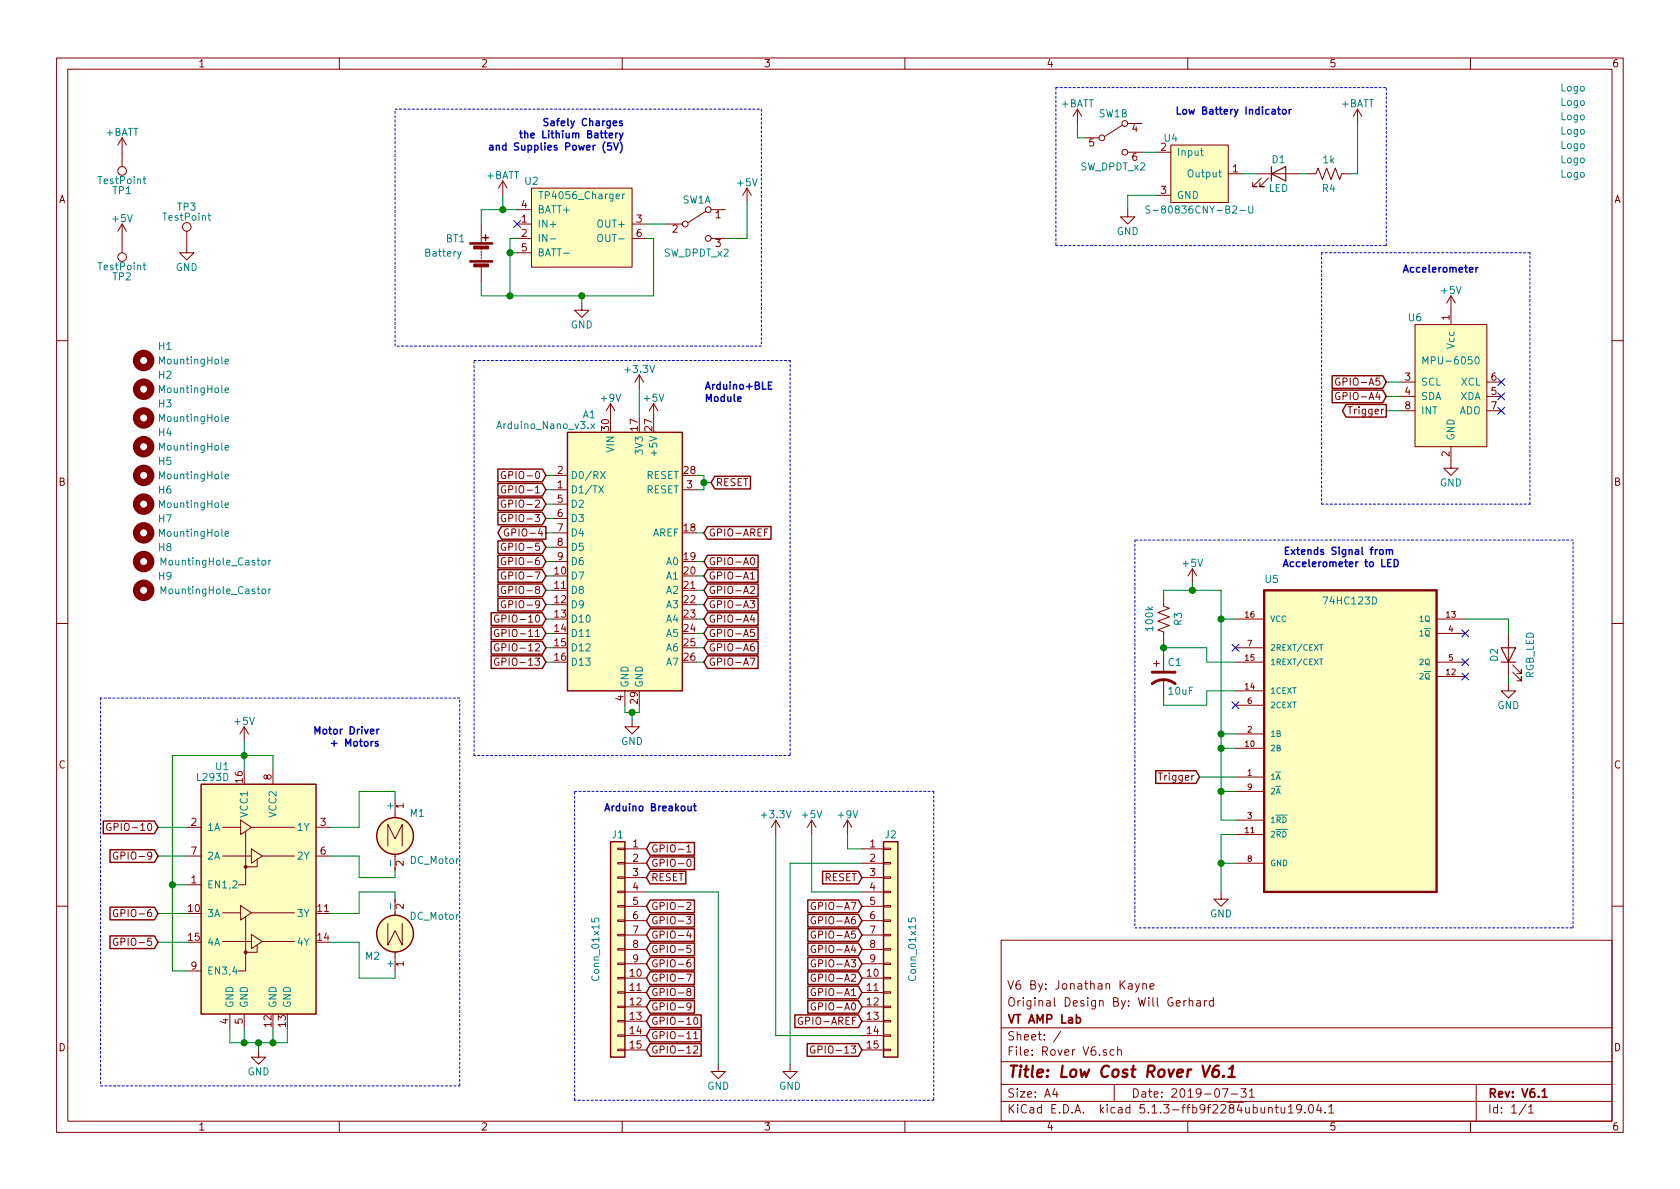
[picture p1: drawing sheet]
<svg xmlns="http://www.w3.org/2000/svg" width="297mm" height="210mm" viewBox="0 0 297 210" stroke-linecap="round" stroke-linejoin="round" font-family="sans-serif">
<g fill="none" stroke="#840000" stroke-width=".18">
<path d="M10 10.3h277v189.9h-277zM12 12.2h273v186.1h-273zM60 10.3v1.9M110 10.3v1.9M160 10.3v1.9M190.5 19.3l-.8 1.3M190.5 19.3v2.5M190.5 19.3l.8 1.3M210 10.3v1.9M240 19.3l-.7 1.3M240 19.3v2.5M240 19.3l.8 1.3"/>
<path d="M260 10.3v1.9M21.6 24.4l-.8 1.2M21.6 24.4v5.1M21.6 39.6v5.1M21.6 24.4l.8 1.2M21.6 39.6l-.8 1.3M21.6 39.6l.8 1.3M85.1 39.6v3.3M88.9 32l-.8 1.3M88.9 32v2.5M88.9 32l.8 1.3M91.4 39.6h2.6"/>
<path d="M91.4 37.1h2.6M94 33.3h17.8v13.9h-17.8zM111.8 39.6h2.5M118.1 39.6h2.5M124.8 37.3l-3.1 2.1M125.7 37.1h2.6M132.1 33.3l-.8 1.2M132.1 33.3v2.5M132.1 33.3l.7 1.2M191.8 24.4h2.5M198.5 22.1l-3.2 2M199.4 37.1v1.2h1.3l-1.3 1.3-1.3-1.3h1.3"/>
<path d="M199.4 21.8h2.5M199.4 26.9h2.5M204.5 26.9h2.5M204.5 34.5h2.5M207 25.6h10.2v10.2h-10.2zM217.2 30.7h2.5M222.2 30.7h7.7M223 31.5l-1.5 1.5h.7h-.7v-.7M224.3 31.5l-1.5 1.5h.7h-.7v-.7M231.1 30.7h1.6l.3-1 .8 2 .8-2 .7 2 .8-2 .8 2 .3-1h1.6M33 40.9v3.8h1.3l-1.3 1.3-1.3-1.3h1.3M85.1 43.9v.3"/>
<path d="M85.1 44.4v.3M85.1 45v.2M85.1 45.5v.2M85.1 46v.2M85.1 47.2v2.6M91.4 42.2h2.6M91.4 44.7h2.6M102.9 53.6v1.3h1.2l-1.2 1.2-1.3-1.2h1.3M111.8 42.2h2.5M125.7 42.2h2.6M250.2 57.4h12.7v21.6h-12.7zM256.5 52.3v5.1"/>
<path d="M256.5 52.3l-.7 1.3M256.5 52.3l.8 1.3M10 60.2h2M107.9 71.4l-.7 1.2M107.9 71.4v2.5M107.9 71.4l.8 1.2M113 66.3l-.7 1.3M113 66.3v2.5M113 66.3l.8 1.3M115.6 71.4l-.8 1.2M115.6 71.4v2.5M115.6 71.4l.7 1.2"/>
<path d="M236.9 66.9a.59 .59 0 0 0-.8 .6 .59 .59 0 0 0 .8 .6v-.5h-.2M236.9 69.5a.59 .59 0 0 0-.8 .5 .59 .59 0 0 0 .8 .6v-.5h-.2M247.6 67.6h2.6M247.6 70.1h2.6M247.6 72.6h2.6M256.5 79v3.8h1.3l-1.3 1.3-1.2-1.3h1.2M262.9 67.6h2.5M262.9 70.1h2.5M262.9 72.6h2.5M285 60.2h2M89.4 96.1a.59 .59 0 0 0-.8 .6 .59 .59 0 0 0 .8 .6v-.5h-.2M89.4 88.5a.59 .59 0 0 0-.8 .6 .59 .59 0 0 0 .8 .6v-.5h-.2"/>
<path d="M89.4 86a.59 .59 0 0 0-.8 .5 .59 .59 0 0 0 .8 .6v-.5h-.2M89.4 83.4a.59 .59 0 0 0-.8 .6 .59 .59 0 0 0 .8 .6v-.5h-.2M89.4 98.7a.59 .59 0 0 0-.8 .5 .59 .59 0 0 0 .8 .6v-.5h-.2M89.4 91.1a.59 .59 0 0 0-.8 .5 .59 .59 0 0 0 .8 .6v-.5h-.2M89.9 93.6a.59 .59 0 0 0-.8 .6 .59 .59 0 0 0 .8 .5v-.4h-.2M97.8 86.6h2.5M97.8 84.1h2.5M97.8 89.1h2.5M97.8 91.7h2.5M97.8 94.2h2.5M97.8 96.8h2.5M97.8 99.3h2.5"/>
<path d="M120.6 86.6h2.6M132.8 98.7l.2-.1a.67 .67 0 0 1 .4 .6 .67 .67 0 0 1-.4 .7l-.3-.3v-.2zM135.2 94.1h.4M135.8 93.5h-.6v1.3M10 110.3h2M88.1 108.8a.59 .59 0 0 0-.7 .6 .59 .59 0 0 0 .7 .6l.1-.5h-.2M88.1 113.9a.59 .59 0 0 0-.7 .6 .59 .59 0 0 0 .7 .6l.1-.5h-.2M88.1 111.4a.59 .59 0 0 0-.7 .5 .59 .59 0 0 0 .7 .6l.1-.5h-.2M88.1 116.5a.59 .59 0 0 0-.7 .5 .59 .59 0 0 0 .7 .6l.1-.5h-.2M89.4 103.8a.59 .59 0 0 0-.8 .5 .59 .59 0 0 0 .8 .6v-.5h-.2M89.4 101.2a.59 .59 0 0 0-.8 .6 .59 .59 0 0 0 .8 .6v-.5h-.2M89.4 106.3a.59 .59 0 0 0-.8 .6 .59 .59 0 0 0 .8 .5v-.4h-.2"/>
<path d="M132.6 116.4h.9l-.6 1.2M132.6 106.2h.8l-.4 .5 .3 .1 .1 .5-.2 .2-.6-.1M132.7 103.8l.5-.1 .2 .3-.8 .9h.8M132.7 101.5l.3-.4v1.3M132.7 102.4h.7M133 108.7l-.3 .9h.8M133.3 113.8l-.4 .2-.2 .4v.6l.2 .1h.4l.1-.2-.1-.5-.4-.1-.2 .3M133.3 109.2v.8M133.3 111.3h-.6v.6l.5-.1 .2 .2v.3l-.2 .3-.5-.2M204 117.3h1M204.5 116.8v1.1M205.7 105.7v1.5l1.1 .4-2.1 .7 2.1 .8-2.1 .7 2.1 .8-2.1 .8 1 .4v1.5"/>
<path d="M205.7 115.8v2.8M210.8 100.6l-.7 1.2M210.8 100.6v2.5M210.8 100.6l.8 1.2M218.4 109.5h5.1M218.4 117.1h5.1M218.4 114.5h5.1M223.5 104.4h30.5v53.3h-30.5zM254 119.6h5.1M254 109.5h5.1M254 117.1h5.1M254 112h5.1"/>
<path d="M266.7 112v7.6M267.5 118.9l1.5 1.5v-.8v.8h-.8M267.5 117.6l1.5 1.5v-.7v.7h-.8M285 110.3h2M43.2 128.5l-.8 1.3M43.2 128.5v2.6M43.2 128.5l.7 1.3M48.3 136.1v2.6M110.5 122.2v2.5M111.8 127.2v1.3h1.2l-1.2 1.3-1.3-1.3h1.3M205.7 120.1v3.3M218.4 137.4h5.1"/>
<path d="M218.4 132.3h5.1M218.4 122.2h5.1M218.4 129.8h5.1M218.4 124.7h5.1M218.4 139.9h5.1M266.7 120.9v1.3h1.3l-1.3 1.2-1.3-1.2h1.3M19.6 145.7a.59 .59 0 0 0-.8 .5 .59 .59 0 0 0 .8 .6v-.5h-.2M20.8 150.7a.59 .59 0 0 0-.8 .6 .59 .59 0 0 0 .8 .6v-.5h-.2M33 151.4h2.6M33 146.3h2.6M33 156.5h2.6M39.4 151.4h5"/>
<path d="M39.4 146.3h3.1M42.5 145l1.9 1.3-1.9 1.3zM43.4 147.1v9.4h-1.2M44.4 150.1l2 1.3-2 1.2zM44.4 146.3h7.7M45.5 152v1.3h-2.1M46.4 151.4h5.7M55.9 151.4h2.5M55.9 146.3h2.5M68.6 149.6v-3.8l1.2 2.5 1.3-2.5v3.8M69.8 141.2v3.4M69.8 151.1v2.8"/>
<path d="M69.8 159v2.8M109.2 157.6h1.3v.3h-1.3zM109.2 155.1h1.3v.2h-1.3zM109.2 152.5h1.3v.3h-1.3zM109.2 150h1.3v.2h-1.3zM110.5 150.1h3.8M110.5 152.6h3.8M110.5 155.2h3.8M110.5 157.7h3.8M121.4 159.7l.5-.1 .3 .3-.8 .9h.8M121.4 149.8l.4-.4v1.3M121.4 150.7h.8"/>
<path d="M121.6 152.1l.1-.2a.67 .67 0 0 1 .5 .7 .67 .67 0 0 1-.5 .6l-.3-.5zM137.2 145l-.8 1.3M137.2 145v2.6M137.2 145l.7 1.3M143.5 145l-.8 1.3M143.5 145v2.6M143.5 145l.8 1.3M144.1 159.6a.59 .59 0 0 0-.7 .6 .59 .59 0 0 0 .7 .6l.1-.5h-.2M149.9 145l-.8 1.3M149.9 145v2.6M149.9 145l.7 1.3M152.4 150.1h3.8"/>
<path d="M152.4 152.6h3.8M152.4 155.2h3.8M152.4 157.7h3.8M156.2 157.6h1.3v.3h-1.3zM156.2 155.1h1.3v.2h-1.3zM156.2 152.5h1.3v.3h-1.3zM156.2 150h1.3v.2h-1.3zM215.9 157.7v1.3h1.3l-1.3 1.3-1.3-1.3h1.3M218.4 152.6h5.1M218.4 147.6h5.1M218.4 145h5.1M10 160.2h2"/>
<path d="M20.8 160.9a.59 .59 0 0 0-.8 .6 .59 .59 0 0 0 .8 .5v-.4h-.2M20.8 166a.59 .59 0 0 0-.8 .6 .59 .59 0 0 0 .8 .5v-.5h-.2M33 171.7h2.6M39.4 166.5h5M39.4 161.4h3.1M40.6 179.3v2.6M42.5 160.1l1.9 1.3-1.9 1.3zM43.2 179.3v2.6M43.4 162.2v9.5h-1.2M44.4 165.2l2 1.3-2 1.3zM44.4 161.4h7.7M45.5 167.1v1.3h-2.1"/>
<path d="M46.4 166.5h5.7M68.6 163.3v3.8l1.2-2.5 1.3 2.5v-3.8M69.8 168.3v3.4M109.2 172.8h1.3v.3h-1.3zM109.2 175.4h1.3v.2h-1.3zM109.2 177.9h1.3v.3h-1.3zM109.2 170.3h1.3v.3h-1.3zM109.2 165.2h1.3v.3h-1.3zM109.2 162.7h1.3v.2h-1.3zM109.2 160.1h1.3v.3h-1.3zM109.2 167.8h1.3v.2h-1.3zM110.5 173h3.8"/>
<path d="M110.5 175.5h3.8M110.5 178h3.8M110.5 160.3h3.8M110.5 162.8h3.8M110.5 165.3h3.8M110.5 167.9h3.8M110.5 170.4h3.8M121.4 172.3h.8l-.5 1.2M121.4 162.1h.8l-.5 .5 .4 .1 .1 .4-.3 .3-.5-.2M121.7 175.4l-.3-.3 .3-.3h.2l.3 .3-.1 .1-.5 .2-.2 .2v.2l.3 .3 .3-.1 .2-.2v-.2l-.3-.2M121.7 164.6l-.3 .9h.8M122 169.7l-.3 .1a.81 .81 0 0 0 0 1.2l.3-.1 .2-.4-.3-.3h-.2l-.3 .3"/>
<path d="M122 165.1v.8M122.1 167.2h-.6l-.1 .6 .5-.1 .3 .2v.3l-.3 .2-.5-.1M122.2 177.9l-.3 .2h-.3l-.2-.2 .2-.5 .3-.1 .2 .2a.84 .84 0 0 1-.3 1.1h-.2M141.9 180a.59 .59 0 0 0-.8 .5 .59 .59 0 0 0 .8 .6v-.5h-.2M144.1 169.8a.59 .59 0 0 0-.7 .6 .59 .59 0 0 0 .7 .5l.1-.4h-.2M144.1 177.4a.59 .59 0 0 0-.7 .6 .59 .59 0 0 0 .7 .6l.1-.5h-.2M144.1 174.9a.59 .59 0 0 0-.7 .5 .59 .59 0 0 0 .7 .6l.1-.5h-.2M144.1 172.3a.59 .59 0 0 0-.7 .6 .59 .59 0 0 0 .7 .6l.1-.5h-.2M144.1 167.3a.59 .59 0 0 0-.7 .5 .59 .59 0 0 0 .7 .6l.1-.5h-.2M144.1 164.7a.59 .59 0 0 0-.7 .6 .59 .59 0 0 0 .7 .6l.1-.5h-.2M144.1 162.2a.59 .59 0 0 0-.7 .5 .59 .59 0 0 0 .7 .6l.1-.5h-.2M152.4 173h3.8"/>
<path d="M152.4 175.5h3.8M152.4 178h3.8M152.4 160.3h3.8M152.4 162.8h3.8M152.4 165.3h3.8M152.4 167.9h3.8M152.4 170.4h3.8M156.2 172.8h1.3v.3h-1.3zM156.2 175.4h1.3v.2h-1.3zM156.2 177.9h1.3v.3h-1.3zM156.2 170.3h1.3v.3h-1.3zM156.2 165.2h1.3v.3h-1.3z"/>
<path d="M156.2 162.7h1.3v.2h-1.3zM156.2 160.1h1.3v.3h-1.3zM156.2 167.8h1.3v.2h-1.3zM177 166.3h108v32h-108zM200.8 173.9l.3 1M201.5 173.9l-.5 1.4-.2 .1M202.1 174.1v-.1a.37 .37 0 0 1 .6 .1v.8M202.1 173.9v1M203.3 174.4l.7-.1v-.3l-.4-.1-.3 .2 .1 .7h.6M208 177.4l.7-.1-.1-.3-.4-.1-.2 .2 .1 .7h.5M209.3 176.9v1M209.8 176.9l-.5 .3"/>
<path d="M210.3 177.1v-.1a.37 .37 0 0 1 .6 .1v.8M210.3 176.4v1.5M211.6 177h.6v.9M212.2 177.3l-.4 .1-.3 .2 .3 .3 .4-.1M213 176.9v1M213.4 176.9l-.4 .3M214.5 177l-.4-.1-.3 .3 .1 .6 .2 .1 .4-.1M214.5 176.4v1.5M285 160.2h2M45.7 185.7v1.2h1.3l-1.3 1.3-1.3-1.3h1.3M60 198.3v1.9M109.2 180.5h1.3v.2h-1.3z"/>
<path d="M109.2 183h1.3v.3h-1.3zM109.2 185.5h1.3v.3h-1.3zM110 198.3v1.9M110.5 180.6h3.8M110.5 183.1h3.8M110.5 185.7h3.8M122.7 182.8l.3-.4v1.3M122.7 185.1l.4-.1 .3 .3-.1 .2-.7 .7h.8M122.7 183.7h.7M122.8 180l.2-.1a.69 .69 0 0 1 .4 .6 .69 .69 0 0 1-.4 .6l-.3-.2v-.2zM127 188.2v1.3h1.3l-1.3 1.2-1.3-1.2h1.3M139.7 188.2v1.3h1.3l-1.3 1.2-1.3-1.2h1.3"/>
<path d="M144 185a.59 .59 0 0 0-.7 .6 .59 .59 0 0 0 .7 .6l.1-.5h-.3M152.4 180.6h3.8M152.4 183.1h3.8M152.4 185.7h3.8M156.2 180.5h1.3v.2h-1.3zM156.2 183h1.3v.3h-1.3zM156.2 185.5h1.3v.3h-1.3zM160 198.3v1.9M177 194.8h108M177 191.8h108M177 187.8h108M177 181.8h108"/>
<path d="M186.5 192.5l-.4 1h1M186.8 193v1M187.6 182.3l-1.3 2M195.6 185.7a.37 .37 0 0 0-.6 .1l.1 .2 .5 .2 .1 .1-.2 .3-.5-.1M197 185.7l-.5-.1-.2 .3v.6l.2 .1 .5-.1M197 191.8v3M197.6 185.7h.1a.37 .37 0 0 1 .6 .1v.8M197.6 185.1v1.5M210 198.3v1.9M216.1 192.5h1l-.6 1.5M217.7 193.5h1.1M219.4 192.5h.9l-.5 .6 .5 .1v.7l-.3 .1-.6-.1"/>
<path d="M220.9 193l.4-.5v1.5M220.9 194h.9M224.3 196l.2-.2 .4 .1v.9M225.5 195.8h.5M225.7 195.3v1.3l.3 .2M226.5 195.8v.8a.37 .37 0 0 0 .7 .1M227.2 195.8v1M227.8 195.8l.4-.5v1.5M227.8 196.8h.9M230.1 196l-.3 .3h-.3l-.3-.3v-.4l.2-.2 .4-.1 .2 .2a1.13 1.13 0 0 1-.2 1.2l-.4 .1M230.7 196.7v.1M231.5 195.5l.2-.2a.81 .81 0 0 1 .6 .6 .81 .81 0 0 1-.3 .8l-.1 .1a.79 .79 0 0 1-.4-1.3z"/>
<path d="M233.1 195.2l-.3 1.1h.9M233.5 195.8v1M234.3 196.7v.1M234.9 195.8l.5-.5v1.5M234.9 196.8h.9M260 198.3v1.9M261 191.8v6.5M269.8 195.2l-1.2 2M270.3 195.8l.4-.5v1.5M270.3 196.8h.8"/>
<circle cx="21.6" cy="30.2" r=".76"/>
<circle cx="121.2" cy="39.6" r=".51"/>
<circle cx="125.2" cy="37.1" r=".51"/>
<circle cx="194.8" cy="24.4" r=".51"/>
<circle cx="198.9" cy="21.8" r=".51"/>
<circle cx="198.9" cy="26.9" r=".51"/>
<circle cx="21.6" cy="45.5" r=".76"/>
<circle cx="33" cy="40.1" r=".76"/>
<circle cx="125.2" cy="42.2" r=".51"/>
</g>
<path d="M190.3 180l.5-.1 .2 .3v.6l-.2 .1-.5-.1M272.7 193l.4-.5v1.5M272.7 194h.8" fill="none" stroke="#840000" stroke-width=".3"/>
<path d="M223.5 104.4h30.5v53.3h-30.5zM215.5 188.4a.93 .93 0 0 0-1.1 .9l-.1 .8 .2 .2a.66 .66 0 0 0 1-.2v-.5l-.3-.4a.69 .69 0 0 0-.8 .4M216.3 190.3v.1l-.1-.1h.1v.1M217.1 190.4h1.2M217.3 189l.7-.6-.3 2" fill="none" stroke="#840000" stroke-width=".41"/>
<g fill="#ffffc2" stroke="#ffffc2" stroke-width=".18">
<path d="M250.2 57.4h12.7v21.6h-12.7z"/>
<path d="M207 25.6h10.2v10.2h-10.2z"/>
<path d="M100.3 76.4h20.3v45.8h-20.3z"/>
<path d="M107.9 148.8h2.6v38.1h-2.6z"/>
<path d="M223.5 104.4h30.5v53.3h-30.5z"/>
<path d="M94 33.3h17.8v13.9h-17.8z"/>
<path d="M156.2 148.8h2.5v38.1h-2.5z"/>
<path d="M35.6 138.7h20.3v40.6h-20.3z"/>
<circle cx="69.8" cy="165.1" r="3.3"/>
<circle cx="69.8" cy="147.8" r="3.3"/>
</g>
<g fill="none" stroke="#008484" stroke-width=".18">
<path d="M25.3 31.6h.5M25.5 31.2v1.1l.3 .2M36.8 38.1h.4M36.9 37.7v1.1l.3 .2M95.3 33.9h.7M110.1 34.3v.8M110.4 34.3l-.3 .2M203.3 36.5l-.5-.1-.2 .1 .1 .5 .5 .2 .1 .3-.2 .2-.5-.1M203.9 37.2h.9M212.3 26.6h.5M212.4 26.2v1.1l.4 .2M219.2 37.2h1"/>
<path d="M220.8 36.4v1.1l.2 .2 .4-.1 .1-.1v-1.1M25.3 46.9h.5M25.5 46.5v1l.3 .2M81.5 44.5l-.4 1.1-.2 .1M97.3 42.2h1M105.8 41.6l.2-.2a.47 .47 0 0 1 .6 .5l-.1 .6-.3 .2h-.3a1 1 0 0 1-.1-1.1zM39.8 74.1l.6-.1v-.3h-.4l-.2 .2 .1 .6h.5M39.8 79.2l.6-.1v-.3h-.4l-.2 .1 .1 .6h.5M39.8 69l.6-.1v-.2l-.4-.1-.2 .2 .1 .6h.5M39.8 63.9l.6-.1v-.2l-.4-.1-.2 .2 .1 .6h.5M104.5 74.9l.6 .9M105.1 74.9l-.6 .9"/>
<path d="M251.6 64.4v-1.3l.4 .9 .5-.9v1.3M260.9 63.2l.2-.1a.67 .67 0 0 1 .4 .6 .67 .67 0 0 1-.4 .7l-.3-.5zM39.8 94.4l.6-.1v-.2l-.4-.1-.2 .2 .1 .6h.5M39.8 89.3l.6-.1v-.2l-.4-.1-.2 .2 .1 .6h.5M39.8 84.2l.6-.1v-.2l-.4-.1-.2 .2 .1 .6h.5M46.4 99.1h.3l.3 .2-.1 .6h-.3l-.3-.2zM47.5 99.1v.8M47.9 99.1l-.4 .2M105.9 85.9l.8 1.3M106.2 83.4l.8 1.2M106.7 85.9l-.8 1.3M107 83.4l-.8 1.2"/>
<path d="M46.4 104.2h.3l.3 .2-.1 .5-.3 .1-.3-.2zM47.5 104.2v.8M47.9 104.2l-.4 .2M233.3 116.5h.6M233.3 114h.6M104.6 162.4v.6h.6l-.1-.1 .1-.5h.6l.1 .2-.1 .4M160.6 162.4v.6h.6l-.1-.1 .1-.5h.6l.1 .2-.1 .4"/>
</g>
<g fill="#840000" stroke="#840000" stroke-width=".18">
<path d="M83.1 46.1h4v.2h-4z"/>
<path d="M83.1 42.9h4v.3h-4z"/>
<path d="M83.8 46.7h2.6v.5h-2.6z"/>
<path d="M83.8 43.5h2.6v.5h-2.6z"/>
<circle cx="43.4" cy="168.4" r=".25"/>
<circle cx="43.4" cy="153.3" r=".25"/>
</g>
<g fill="none" stroke="#840000" stroke-width=".25">
<path d="M85.3 42h1.1M85.9 41.5v1M100.3 76.4h20.3v45.8h-20.3zM235.5 66.4h9l.6 1.2-.6 1.1h-9zM235.5 69h9l.6 1.1-.6 1.1h-9zM238 71.5h7.1v2.3h-7.1l-.6-1.2zM88 95.7h7.9l.6 1.1-.6 1.1h-7.9zM88 88h7.9l.6 1.1-.6 1.2h-7.9zM88 85.5h7.9l.6 1.1-.6 1.1h-7.9zM88 83h7.9l.6 1.1-.6 1.1h-7.9zM88 98.2h7.9l.6 1.1-.6 1.1h-7.9zM88 90.6h7.9l.6 1.1-.6 1.1h-7.9z"/>
<path d="M88.7 93.1h7.8v2.2h-7.8l-.7-1.1zM125.1 93.1h11.2v2.2h-11.2l-.6-1.1zM125.1 98.2h8.9v2.2h-8.9l-.6-1.1zM126.4 84.2h6.3v2.3h-6.3l-.7-1.2zM86.8 108.4h9.1l.6 1.1-.6 1.1h-9.1zM86.8 113.4h9.1l.6 1.1-.6 1.2h-9.1zM86.8 110.9h9.1l.6 1.1-.6 1.1h-9.1zM86.8 116h9.1l.6 1.1-.6 1.1h-9.1zM88 103.3h7.9l.6 1.1-.6 1.1h-7.9zM88 100.7h7.9l.6 1.1-.6 1.2h-7.9zM88 105.8h7.9l.6 1.1-.6 1.1h-7.9zM125.1 108.4h8.9v2.2h-8.9l-.6-1.1z"/>
<path d="M125.1 116h8.9v2.2h-8.9l-.6-1.1zM125.1 113.4h8.9v2.3h-8.9l-.6-1.2zM125.1 110.9h8.9v2.2h-8.9l-.6-1.1zM125.1 105.8h8.9v2.2h-8.9l-.6-1.1zM125.1 103.3h8.9v2.2h-8.9l-.6-1.1zM125.1 100.7h8.9v2.3h-8.9l-.6-1.2zM35.6 138.7h20.3v40.6h-20.3zM204.3 136.3h7.2l.6 1.1-.6 1.1h-7.2zM18.3 145.2h9l.6 1.1-.6 1.1h-9zM19.5 150.3h7.8l.6 1.1-.6 1.1h-7.8zM107.9 148.8h2.6v38.1h-2.6zM114.9 159.2h7.9v2.2h-7.9l-.6-1.1z"/>
<path d="M114.9 151.5h7.9v2.3h-7.9l-.6-1.2zM114.9 154.1h6.4v2.2h-6.4l-.6-1.1zM114.9 149h7.9v2.2h-7.9l-.6-1.1zM142.8 159.2h9l.6 1.1-.6 1.1h-9zM145.4 154.1h6.4l.6 1.1-.6 1.1h-6.4zM156.2 148.8h2.5v38.1h-2.5zM19.5 160.4h7.8l.6 1.1-.6 1.2h-7.8zM19.5 165.5h7.8l.6 1.1-.6 1.1h-7.8zM114.9 171.9h7.9v2.2h-7.9l-.6-1.1zM114.9 174.4h7.9v2.2h-7.9l-.6-1.1zM114.9 176.9h7.9v2.3h-7.9l-.6-1.2zM114.9 169.3h7.9v2.2h-7.9l-.6-1.1z"/>
<path d="M114.9 166.8h7.9v2.2h-7.9l-.6-1.1zM114.9 164.2h7.9v2.3h-7.9l-.6-1.2zM114.9 161.7h7.9v2.2h-7.9l-.6-1.1zM114.9 179.5h9.1v2.2h-9.1l-.6-1.1zM140.5 179.5h11.3l.6 1.1-.6 1.1h-11.3zM142.8 169.3h9l.6 1.1-.6 1.1h-9zM142.8 176.9h9l.6 1.1-.6 1.2h-9zM142.8 174.4h9l.6 1.1-.6 1.1h-9zM142.8 171.9h9l.6 1.1-.6 1.1h-9zM142.8 166.8h9l.6 1.1-.6 1.1h-9zM142.8 164.2h9l.6 1.1-.6 1.2h-9zM142.8 161.7h9l.6 1.1-.6 1.1h-9z"/>
<path d="M114.9 182h9.1v2.2h-9.1l-.6-1.1zM114.9 184.6h9.1v2.2h-9.1l-.6-1.1zM142.7 184.6h9.1l.6 1.1-.6 1.1h-9.1z"/>
<circle cx="69.8" cy="147.8" r="3.3"/>
<circle cx="69.8" cy="165.1" r="3.3"/>
</g>
<path d="M224.8 30.7l2.5-1.2v2.5zM224.8 29.5v2.5M265.4 114.5h2.6l-1.3 2.6zM265.4 117.1h2.6" fill="none" stroke="#840000" stroke-width=".2"/>
<g fill="none" stroke="#840000" stroke-width="1.3">
<circle cx="25.4" cy="63.7" r="1.27"/>
<circle cx="25.4" cy="73.9" r="1.27"/>
<circle cx="25.4" cy="68.8" r="1.27"/>
<circle cx="25.4" cy="79" r="1.27"/>
<circle cx="25.4" cy="89.1" r="1.27"/>
<circle cx="25.4" cy="84.1" r="1.27"/>
<circle cx="25.4" cy="94.2" r="1.27"/>
<circle cx="25.4" cy="99.3" r="1.27"/>
<circle cx="25.4" cy="104.4" r="1.27"/>
</g>
<path d="M203.7 118.9h4.1M203.7 120.9a3.3 3.3 0 0 1 4.1 0" fill="none" stroke="#840000" stroke-width=".51"/>
<g fill="none" stroke="#0000c2" stroke-width=".18" stroke-dasharray=".4 .4">
<path d="M69.8 19.3h64.8M134.6 19.3v41.9M186.7 15.5v27.9M186.7 15.5h58.4M186.7 43.4h58.4M233.7 44.7v44.4M245.1 43.4v-27.9M270.5 44.7h-36.8M69.8 61.2v-41.9M83.8 63.7h55.9M134.6 61.2h-64.8M139.7 63.7v69.9"/>
<path d="M200.7 95.5v68.6M233.7 89.1h36.8M270.5 89.1v-44.4M278.1 95.5h-77.4M17.8 123.4v68.6M81.3 123.4h-63.5M83.8 133.6v-69.9M101.6 139.9h63.5M139.7 133.6h-55.9M165.1 139.9v54.7M200.7 164.1h77.4M278.1 164.1v-68.6"/>
<path d="M17.8 192h63.5M81.3 192v-68.6M101.6 194.6v-54.7M165.1 194.6h-63.5"/>
</g>
<g fill="none" stroke="#008400" stroke-width=".18">
<path d="M88.9 34.5v2.6M91.4 37.1h-6.3v2.5M114.3 39.6h3.8M132.1 35.8v6.4h-3.8M190.5 21.8v2.6h1.3M201.9 26.9h2.6M204.5 34.5h-5.1v2.6M219.7 30.7h2.5M229.9 30.7h1.2M240 21.8v8.9h-1.2M90.2 44.7h1.2M91.4 42.2h-1.2v10.1"/>
<path d="M102.9 52.3v1.3M114.3 42.2h1.3v10.1h-30.5v-2.5M113 68.8v5.1M245.1 67.6h2.5M245.1 70.1h2.5M245.1 72.6h2.5M96.5 84.1h1.3M96.5 86.6h1.3M96.5 89.1h1.3M96.5 91.7h1.3M96.5 94.2h1.3M96.5 99.3h1.3"/>
<path d="M96.5 96.8h1.3M123.2 84.1h1.3v2.5h-1.3M123.2 94.2h1.3M123.2 99.3h1.3M124.5 85.3h1.2M96.5 104.4h1.3M96.5 114.5h1.3M96.5 109.5h1.3M96.5 106.9h1.3M96.5 101.8h1.3M96.5 112h1.3M96.5 117.1h1.3"/>
<path d="M123.2 104.4h1.3M123.2 114.5h1.3M123.2 109.5h1.3M123.2 106.9h1.3M123.2 101.8h1.3M123.2 112h1.3M123.2 117.1h1.3M205.7 105.7v-1.3h10.2v40.6h2.5M205.7 113.3v2.5M205.7 114.5h7.7v2.6h5M210.8 103.1v1.3M215.9 109.5h2.5"/>
<path d="M259.1 109.5h7.6v2.5M266.7 119.6v1.3M43.2 131.1v5M48.3 136.1v-2.5h-17.8v38.1h2.5M110.5 124.7v1.3h2.5v-1.3M111.8 126v1.2M212.1 137.4h6.3M215.9 129.8h2.5M215.9 132.3h2.5M215.9 139.9h2.5M218.4 122.2h-5v2.5h-7.7v-1.3M27.9 151.4h5.1"/>
<path d="M27.9 146.3h5.1M30.5 156.5h2.5M58.4 151.4h5.1v3.8h6.3v-1.3M69.8 159v-1.3h-6.3v3.8h-5.1M69.8 141.2v-1.3h-6.3v6.4h-5.1M114.3 157.7h12.7v30.5M137.2 147.6v35.5h15.2M143.5 147.6v10.1h8.9M149.9 147.6v2.5h2.5M152.4 152.6h-12.7v35.6M215.9 152.6h2.5M218.4 147.6h-2.5v10.1"/>
<path d="M27.9 161.5h5.1M27.9 166.6h5.1M58.4 166.6h5.1v6.4h6.3v-1.3M40.6 181.9v2.5h10.2v-2.5M43.2 181.9v2.5M45.7 184.4v1.3M48.3 181.9v2.5"/>
</g>
<g fill="none" stroke="#0000c2" stroke-width=".25">
<path d="M208.2 18.9v1.3h.6M209.2 19.4l.3-.1 .3 .3-.1 .5-.3 .1-.3-.2zM86.6 25.7h.5v.8M87.1 26l-.4 .1-.2 .1 .2 .3h.4M87.8 25.8l.1-.1h.3l.1 .8M87.8 25.7v.8M89.5 25.7h-.4l-.3 .2 .2 .6h.5M91.9 23.5h.5M92 23.1v1.1l.4 .2M92.8 23.7l.2-.2 .3 .1v.8M92.8 23.1v1.3M96.9 21l-.5-.1-.2 .2v.3l.6 .3 .1 .3-.3 .2h-.4"/>
<path d="M248.1 48.1l.5-1.2 .4 1.2M248.3 47.8h.6M136.5 67.6h-.6v1.2h.6M227 99.8h.6M227.3 97.4h.4M227.9 96.8h-.6v1.2h.6M228.3 97.2l.7 .8M228.7 99.4h-.3l-.3 .2 .1 .5h.5M229 97.2l-.7 .8M229.3 97.2h.4M229.4 96.8v1.1l.3 .1M226.9 100.2l.4-1.3 .5 1.3"/>
<path d="M55.7 129.8v-1.3l.4 .9 .4-.9v1.3M58.6 131.5h1M59.1 131v.9M121.6 142.5l.1 .8 .3 .1 .2-.1M122.2 142.5v.9M122.6 142.5h.5M122.8 142.1v1.1l.3 .2"/>
</g>
<g fill="#008400" stroke="#008400" stroke-width=".25">
<circle cx="215.9" cy="139.9" r=".51"/>
<circle cx="90.2" cy="52.3" r=".51"/>
<circle cx="210.8" cy="104.4" r=".51"/>
<circle cx="102.9" cy="52.3" r=".51"/>
<circle cx="90.2" cy="44.7" r=".51"/>
<circle cx="88.9" cy="37.1" r=".51"/>
<circle cx="215.9" cy="132.3" r=".51"/>
<circle cx="45.7" cy="184.4" r=".51"/>
<circle cx="30.5" cy="156.5" r=".51"/>
<circle cx="43.2" cy="133.6" r=".51"/>
<circle cx="111.8" cy="126" r=".51"/>
<circle cx="215.9" cy="152.6" r=".51"/>
<circle cx="43.2" cy="184.4" r=".51"/>
<circle cx="48.3" cy="184.4" r=".51"/>
<circle cx="124.5" cy="85.3" r=".51"/>
<circle cx="205.7" cy="114.5" r=".51"/>
<circle cx="215.9" cy="129.8" r=".51"/>
<circle cx="215.9" cy="109.5" r=".51"/>
</g>
<g fill="none" stroke="#000084" stroke-width=".18">
<path d="M90.8 39l1.2 1.2M92 39l-1.2 1.2M264.8 72l1.2 1.2M264.8 69.5l1.2 1.2M264.8 66.9l1.2 1.3M266 66.9l-1.2 1.3M266 72l-1.2 1.2M266 69.5l-1.2 1.2M217.8 113.9l1.2 1.3M219 113.9l-1.2 1.3M258.5 111.4l1.2 1.2M258.5 116.5l1.2 1.2"/>
<path d="M258.5 119l1.2 1.2M259.7 111.4l-1.2 1.2M259.7 116.5l-1.2 1.2M259.7 119l-1.2 1.2M217.8 124.1l1.2 1.2M219 124.1l-1.2 1.2"/>
</g>
<text font-size="2.8" fill="#840000" x="178" y="190.5">Title: Low Cost Rover V6.1</text>
<g font-size="2.1" fill="#840000">
<text x="178" y="178">Original Design By: Will Gerhard</text>
<text x="178" y="175">V6 By: Jonathan Kayne</text>
<text x="178" y="184">Sheet: /</text>
<text x="178" y="181">VT AMP Lab</text>
<text x="178" y="186.7">File: Rover V6.sch</text>
<text x="178" y="196.9">KiCad E.D.A. kicad 5.1.3-ffb9f2284ubuntu19.04.1</text>
<text x="178" y="194.1">Size: A4</text>
<text x="200" y="194.1">Date: 2019-07-31</text>
<text x="263" y="194.1">Rev: V6.1</text>
<text x="263" y="196.9">Id: 1/1</text>
</g>
<g font-size="1.8" fill="#840000">
<text x="35" y="11.9">1</text>
<text x="85" y="11.9">2</text>
<text x="135" y="11.9">3</text>
<text x="185" y="11.9">4</text>
<text x="235" y="11.9">5</text>
<text x="285" y="11.9">6</text>
<text x="200.2" y="23.4">4</text>
<text x="192.6" y="25.9">5</text>
<text x="200.2" y="28.4">6</text>
<text x="205.3" y="26.7">2</text>
<text x="10.4" y="35.9">A</text>
<text x="205.3" y="34.3">3</text>
<text x="218" y="30.5">1</text>
<text x="285.4" y="35.9">A</text>
<text x="92.2" y="39.4">1</text>
<text x="92.2" y="41.9">2</text>
<text x="92.2" y="36.8">4</text>
<text x="112.5" y="39.4">3</text>
<text x="112.5" y="41.9">6</text>
<text x="118.9" y="41.1">2</text>
<text x="126.5" y="38.6">1</text>
<text x="92.2" y="44.4">5</text>
<text x="126.5" y="43.7">3</text>
<text x="256.3" y="56.6" transform="rotate(-90 256.3 56.6)">1</text>
<text x="237.1" y="68.2">GPIO-A5</text>
<text x="237.1" y="70.7">GPIO-A4</text>
<text x="248.4" y="67.3">3</text>
<text x="248.4" y="69.8">4</text>
<text x="263.7" y="69.8">5</text>
<text x="263.7" y="67.3">6</text>
<text x="107.7" y="76.1" transform="rotate(-90 107.7 76.1)">30</text>
<text x="112.8" y="76.1" transform="rotate(-90 112.8 76.1)">17</text>
<text x="115.3" y="76.1" transform="rotate(-90 115.3 76.1)">27</text>
<text x="238.8" y="73.3">Trigger</text>
<text x="248.4" y="72.4">8</text>
<text x="263.7" y="72.4">7</text>
<text x="98.6" y="83.8">2</text>
<text x="121" y="83.8">28</text>
<text x="256.3" y="80.7" transform="rotate(-90 256.3 80.7)">2</text>
<text x="10.4" y="85.9">B</text>
<text x="89.7" y="89.8">GPIO-2</text>
<text x="89.7" y="87.2">GPIO-1</text>
<text x="89.7" y="84.7">GPIO-0</text>
<text x="98.6" y="86.4">1</text>
<text x="98.6" y="88.9">5</text>
<text x="121.4" y="86.4">3</text>
<text x="126.5" y="86">RESET</text>
<text x="285.4" y="85.9">B</text>
<text x="89.7" y="92.3">GPIO-3</text>
<text x="90.3" y="94.9">GPIO-4</text>
<text x="98.6" y="91.4">6</text>
<text x="98.6" y="94">7</text>
<text x="121" y="94">18</text>
<text x="125.2" y="94.9">GPIO-AREF</text>
<text x="89.7" y="97.4">GPIO-5</text>
<text x="89.7" y="99.9">GPIO-6</text>
<text x="98.1" y="101.6">10</text>
<text x="98.6" y="96.5">8</text>
<text x="98.6" y="99.1">9</text>
<text x="121" y="99.1">19</text>
<text x="121" y="101.6">20</text>
<text x="125.2" y="99.9">GPIO-A0</text>
<text x="89.7" y="105">GPIO-8</text>
<text x="89.7" y="102.5">GPIO-7</text>
<text x="89.7" y="107.6">GPIO-9</text>
<text x="98.1" y="104.1">11</text>
<text x="98.1" y="106.7">12</text>
<text x="121" y="104.1">21</text>
<text x="121" y="106.7">22</text>
<text x="125.2" y="107.6">GPIO-A3</text>
<text x="125.2" y="105">GPIO-A2</text>
<text x="125.2" y="102.5">GPIO-A1</text>
<text x="88.7" y="110.1">GPIO-10</text>
<text x="88.7" y="112.6">GPIO-11</text>
<text x="98.1" y="109.2">13</text>
<text x="98.1" y="111.8">14</text>
<text x="121" y="109.2">23</text>
<text x="121" y="111.8">24</text>
<text x="125.2" y="110.1">GPIO-A4</text>
<text x="125.2" y="112.6">GPIO-A5</text>
<text x="88.7" y="115.2">GPIO-12</text>
<text x="88.7" y="117.7">GPIO-13</text>
<text x="98.1" y="114.3">15</text>
<text x="98.1" y="116.8">16</text>
<text x="121" y="114.3">25</text>
<text x="121" y="116.8">26</text>
<text x="125.2" y="117.7">GPIO-A7</text>
<text x="125.2" y="115.2">GPIO-A6</text>
<text x="110.2" y="123.9" transform="rotate(-90 110.2 123.9)">4</text>
<text x="112.8" y="124.4" transform="rotate(-90 112.8 124.4)">29</text>
<text x="10.4" y="135.9">C</text>
<text x="48" y="137.9" transform="rotate(-90 48 137.9)">8</text>
<text x="285.4" y="135.9">C</text>
<text x="42.9" y="138.4" transform="rotate(-90 42.9 138.4)">16</text>
<text x="71.4" y="143" transform="rotate(-90 71.4 143)">1</text>
<text x="205.2" y="138">Trigger</text>
<text x="20.2" y="146.9">GPIO-10</text>
<text x="33.8" y="146">2</text>
<text x="56.7" y="146">3</text>
<text x="111.9" y="149.9">1</text>
<text x="153.8" y="149.9">1</text>
<text x="21.2" y="152">GPIO-9</text>
<text x="33.8" y="151.1">7</text>
<text x="56.7" y="151.1">6</text>
<text x="71.4" y="153.1" transform="rotate(-90 71.4 153.1)">2</text>
<text x="111.9" y="152.4">2</text>
<text x="111.9" y="154.9">3</text>
<text x="115.1" y="153.3">GPIO-0</text>
<text x="115.1" y="155.8">RESET</text>
<text x="115.1" y="150.7">GPIO-1</text>
<text x="145.7" y="155.8">RESET</text>
<text x="153.8" y="152.4">2</text>
<text x="153.8" y="154.9">3</text>
<text x="33.3" y="161.3">10</text>
<text x="33.8" y="156.2">1</text>
<text x="56.2" y="161.3">11</text>
<text x="71.4" y="160.8" transform="rotate(-90 71.4 160.8)">2</text>
<text x="111.9" y="157.5">4</text>
<text x="111.9" y="160">5</text>
<text x="115.1" y="160.9">GPIO-2</text>
<text x="144.3" y="160.9">GPIO-A7</text>
<text x="153.8" y="157.5">4</text>
<text x="153.8" y="160">5</text>
<text x="21.2" y="162.2">GPIO-6</text>
<text x="21.2" y="167.3">GPIO-5</text>
<text x="33.3" y="166.4">15</text>
<text x="56.2" y="166.4">14</text>
<text x="111.9" y="162.6">6</text>
<text x="111.9" y="165.1">7</text>
<text x="111.9" y="167.6">8</text>
<text x="115.1" y="166">GPIO-4</text>
<text x="115.1" y="163.4">GPIO-3</text>
<text x="144.3" y="166">GPIO-A5</text>
<text x="144.3" y="163.4">GPIO-A6</text>
<text x="153.8" y="162.6">6</text>
<text x="153.8" y="165.1">7</text>
<text x="153.8" y="167.6">8</text>
<text x="33.8" y="171.4">9</text>
<text x="71.4" y="170.9" transform="rotate(-90 71.4 170.9)">1</text>
<text x="111.4" y="172.7">10</text>
<text x="111.9" y="170.2">9</text>
<text x="115.1" y="173.6">GPIO-7</text>
<text x="115.1" y="171.1">GPIO-6</text>
<text x="115.1" y="168.5">GPIO-5</text>
<text x="144.3" y="171.1">GPIO-A3</text>
<text x="144.3" y="173.6">GPIO-A2</text>
<text x="144.3" y="168.5">GPIO-A4</text>
<text x="153.3" y="172.7">10</text>
<text x="153.8" y="170.2">9</text>
<text x="111.4" y="175.3">11</text>
<text x="111.4" y="177.8">12</text>
<text x="115.1" y="176.1">GPIO-8</text>
<text x="115.1" y="178.7">GPIO-9</text>
<text x="144.3" y="178.7">GPIO-A0</text>
<text x="144.3" y="176.1">GPIO-A1</text>
<text x="153.3" y="175.3">11</text>
<text x="153.3" y="177.8">12</text>
<text x="10.4" y="185.9">D</text>
<text x="40.4" y="181.1" transform="rotate(-90 40.4 181.1)">4</text>
<text x="42.9" y="181.1" transform="rotate(-90 42.9 181.1)">5</text>
<text x="48" y="181.6" transform="rotate(-90 48 181.6)">12</text>
<text x="50.5" y="181.6" transform="rotate(-90 50.5 181.6)">13</text>
<text x="111.4" y="180.3">13</text>
<text x="111.4" y="182.9">14</text>
<text x="111.4" y="185.4">15</text>
<text x="115.1" y="183.8">GPIO-11</text>
<text x="115.1" y="181.2">GPIO-10</text>
<text x="141.8" y="181.2">GPIO-AREF</text>
<text x="153.3" y="180.3">13</text>
<text x="153.3" y="182.9">14</text>
<text x="153.3" y="185.4">15</text>
<text x="285.4" y="185.9">D</text>
<text x="115.1" y="186.3">GPIO-12</text>
<text x="144.6" y="186.3">GPIO-13</text>
<text x="35" y="199.9">1</text>
<text x="85" y="199.9">2</text>
<text x="135" y="199.9">3</text>
<text x="185" y="199.9">4</text>
<text x="235" y="199.9">5</text>
<text x="285" y="199.9">6</text>
</g>
<g font-size="1.8" fill="#008484">
<text x="276" y="16.2">Logo</text>
<text x="187.6" y="19">+BATT</text>
<text x="194.3" y="20.7">SW1B</text>
<text x="237.2" y="19">+BATT</text>
<text x="276" y="18.7">Logo</text>
<text x="276" y="23.8">Logo</text>
<text x="276" y="21.3">Logo</text>
<text x="18.7" y="24">+BATT</text>
<text x="205.9" y="25.1">U4</text>
<text x="208" y="27.6">Input</text>
<text x="224.9" y="28.9">D1</text>
<text x="234" y="28.9">1k</text>
<text x="276" y="28.9">Logo</text>
<text x="276" y="26.3">Logo</text>
<text x="17.6" y="32.6">TestPoint</text>
<text x="20" y="34.3">TP1</text>
<text x="86" y="31.7">+BATT</text>
<text x="92.9" y="32.7">U2</text>
<text x="95.9" y="35.2">TP4056_Charger</text>
<text x="120.6" y="36">SW1A</text>
<text x="130.5" y="32.9">+5V</text>
<text x="191.1" y="30.1">SW_DPDT_x2</text>
<text x="208" y="35.2">GND</text>
<text x="210.4" y="31.4">Output</text>
<text x="224.3" y="34">LED</text>
<text x="233.8" y="34">R4</text>
<text x="276" y="31.4">Logo</text>
<text x="20" y="39.3">+5V</text>
<text x="29" y="39">TestPoint</text>
<text x="31.4" y="37.3">TP3</text>
<text x="95" y="40.3">IN+</text>
<text x="95" y="37.7">BATT+</text>
<text x="106" y="40.3">OUT+</text>
<text x="197.4" y="41.6">GND</text>
<text x="204.5" y="37.8">S-80836CNY-B2-U</text>
<text x="17.6" y="47.8">TestPoint</text>
<text x="31.1" y="47.9">GND</text>
<text x="75.3" y="45.4">Battery</text>
<text x="78.9" y="42.8">BT1</text>
<text x="95" y="42.8">IN-</text>
<text x="95" y="45.3">BATT-</text>
<text x="106.4" y="42.8">OUT-</text>
<text x="117.4" y="45.4">SW_DPDT_x2</text>
<text x="20" y="49.6">TP2</text>
<text x="254.9" y="52">+5V</text>
<text x="100.9" y="58.1">GND</text>
<text x="249.1" y="56.8">U6</text>
<text x="28.1" y="61.9">H1</text>
<text x="28.4" y="64.4">MountingHole</text>
<text x="110.7" y="66">+3.3V</text>
<text x="252.3" y="64.4">MPU-6050</text>
<text x="257.2" y="61.6" transform="rotate(-90 257.2 61.6)">Vcc</text>
<text x="28.1" y="67">H2</text>
<text x="28.4" y="69.5">MountingHole</text>
<text x="106.3" y="71">+9V</text>
<text x="114" y="71">+5V</text>
<text x="251.2" y="68.2">SCL</text>
<text x="251.2" y="70.7">SDA</text>
<text x="258.1" y="70.7">XDA</text>
<text x="258.3" y="68.2">XCL</text>
<text x="28.1" y="72.1">H3</text>
<text x="28.1" y="77.1">H4</text>
<text x="28.4" y="74.6">MountingHole</text>
<text x="88.2" y="75.9">Arduino_Nano_v3.x</text>
<text x="103.1" y="74">A1</text>
<text x="251.2" y="73.3">INT</text>
<text x="257.2" y="78" transform="rotate(-90 257.2 78)">GND</text>
<text x="257.9" y="73.3">ADO</text>
<text x="28.1" y="82.2">H5</text>
<text x="28.4" y="79.7">MountingHole</text>
<text x="108.6" y="79.9" transform="rotate(-90 108.6 79.9)">VIN</text>
<text x="113.7" y="80.1" transform="rotate(-90 113.7 80.1)">3V3</text>
<text x="116.2" y="80.2" transform="rotate(-90 116.2 80.2)">+5V</text>
<text x="28.1" y="87.3">H6</text>
<text x="28.4" y="89.8">MountingHole</text>
<text x="28.4" y="84.8">MountingHole</text>
<text x="100.8" y="87.2">D1/TX</text>
<text x="100.8" y="84.7">D0/RX</text>
<text x="100.8" y="89.8">D2</text>
<text x="114.2" y="84.7">RESET</text>
<text x="114.2" y="87.2">RESET</text>
<text x="254.6" y="86">GND</text>
<text x="28.1" y="92.4">H7</text>
<text x="28.4" y="94.9">MountingHole</text>
<text x="100.8" y="92.3">D3</text>
<text x="100.8" y="94.9">D4</text>
<text x="115.3" y="94.9">AREF</text>
<text x="28.1" y="97.5">H8</text>
<text x="28.9" y="100">MountingHole_Castor</text>
<text x="100.8" y="97.4">D5</text>
<text x="100.8" y="99.9">D6</text>
<text x="117.9" y="99.9">A0</text>
<text x="209.2" y="100.2">+5V</text>
<text x="28.1" y="102.5">H9</text>
<text x="28.9" y="105.1">MountingHole_Castor</text>
<text x="100.8" y="102.5">D7</text>
<text x="100.8" y="105">D8</text>
<text x="100.8" y="107.6">D9</text>
<text x="117.9" y="102.5">A1</text>
<text x="117.9" y="105">A2</text>
<text x="117.9" y="107.6">A3</text>
<text x="223.7" y="103.1">U5</text>
<text x="234.3" y="106.9">74HC123D</text>
<text x="100.8" y="110.1">D10</text>
<text x="100.8" y="112.6">D11</text>
<text x="117.9" y="110.1">A4</text>
<text x="117.9" y="112.6">A5</text>
<text x="203.9" y="111.4" transform="rotate(-90 203.9 111.4)">100k</text>
<text x="209" y="110.6" transform="rotate(-90 209 110.6)">R3</text>
<text x="100.8" y="115.2">D12</text>
<text x="100.8" y="117.7">D13</text>
<text x="117.9" y="115.2">A6</text>
<text x="117.9" y="117.7">A7</text>
<text x="206.6" y="117.8">C1</text>
<text x="264.8" y="116.9" transform="rotate(-90 264.8 116.9)">D2</text>
<text x="111.1" y="121.7" transform="rotate(-90 111.1 121.7)">GND</text>
<text x="113.7" y="121.7" transform="rotate(-90 113.7 121.7)">GND</text>
<text x="206.7" y="122.9">10uF</text>
<text x="264.7" y="125.4">GND</text>
<text x="271.2" y="120" transform="rotate(-90 271.2 120)">RGB_LED</text>
<text x="41.6" y="128.2">+5V</text>
<text x="109.8" y="131.7">GND</text>
<text x="38.2" y="136.2">U1</text>
<text x="35" y="138.1">L293D</text>
<text x="69.6" y="143" transform="rotate(-90 69.6 143)">+</text>
<text x="36.6" y="146.9">1A</text>
<text x="43.8" y="144.4" transform="rotate(-90 43.8 144.4)">VCC1</text>
<text x="48.9" y="144.4" transform="rotate(-90 48.9 144.4)">VCC2</text>
<text x="52.7" y="146.9">1Y</text>
<text x="72.6" y="144.4">M1</text>
<text x="108.3" y="148.3">J1</text>
<text x="134.8" y="144.7">+3.3V</text>
<text x="141.9" y="144.7">+5V</text>
<text x="148.3" y="144.7">+9V</text>
<text x="156.5" y="148.3">J2</text>
<text x="36.6" y="152">2A</text>
<text x="52.7" y="152">2Y</text>
<text x="69.6" y="152.9" transform="rotate(-90 69.6 152.9)">-</text>
<text x="72.6" y="152.8">DC_Motor</text>
<text x="36.6" y="157.1">EN1,2</text>
<text x="69.6" y="160.5" transform="rotate(-90 69.6 160.5)">-</text>
<text x="36.6" y="162.2">3A</text>
<text x="36.6" y="167.3">4A</text>
<text x="52.7" y="162.2">3Y</text>
<text x="52.7" y="167.3">4Y</text>
<text x="72.6" y="162.7">DC_Motor</text>
<text x="213.9" y="162.2">GND</text>
<text x="36.6" y="172.3">EN3,4</text>
<text x="64.7" y="169.7">M2</text>
<text x="69.6" y="170.9" transform="rotate(-90 69.6 170.9)">+</text>
<text x="106" y="173.1" transform="rotate(-90 106 173.1)">Conn_01x15</text>
<text x="162" y="173.1" transform="rotate(-90 162 173.1)">Conn_01x15</text>
<text x="41.3" y="178.3" transform="rotate(-90 41.3 178.3)">GND</text>
<text x="43.8" y="178.3" transform="rotate(-90 43.8 178.3)">GND</text>
<text x="48.9" y="178.3" transform="rotate(-90 48.9 178.3)">GND</text>
<text x="51.4" y="178.3" transform="rotate(-90 51.4 178.3)">GND</text>
<text x="43.8" y="190.2">GND</text>
<text x="125" y="192.7">GND</text>
<text x="137.7" y="192.7">GND</text>
</g>
<g font-size="1.8" fill="#0000c2">
<text x="97.7" y="22.3">Safely Charges</text>
<text x="210.5" y="20.3">Low Battery Indicator</text>
<text x="89.8" y="26.6">and Supplies Power (5V)</text>
<text x="94.4" y="24.5">the Lithium Battery</text>
<text x="249.3" y="48.2">Accelerometer</text>
<text x="124.5" y="68.9">Arduino+BLE</text>
<text x="124.5" y="71.1">Module</text>
<text x="229.2" y="100.3">Accelerometer to LED</text>
<text x="230" y="98.1">Extends Signal from</text>
<text x="56.8" y="129.9">Motor Driver</text>
<text x="59.9" y="132">+ Motors</text>
<text x="106.7" y="143.5">Arduino Breakout</text>
</g>
<g font-size="1.4" fill="#840000">
<text x="220.2" y="109.2">16</text>
<text x="255.8" y="109.2">13</text>
<text x="256.2" y="111.8">4</text>
<text x="220.2" y="116.8">15</text>
<text x="220.6" y="114.3">7</text>
<text x="255.8" y="119.4">12</text>
<text x="256.2" y="116.8">5</text>
<text x="220.2" y="121.9">14</text>
<text x="220.6" y="124.5">6</text>
<text x="220.6" y="129.5">2</text>
<text x="220.2" y="132.1">10</text>
<text x="220.6" y="137.2">1</text>
<text x="220.6" y="139.7">9</text>
<text x="220.2" y="147.3">11</text>
<text x="220.6" y="144.8">3</text>
<text x="220.6" y="152.4">8</text>
</g>
<g font-size="1.4" fill="#008484">
<text x="224.5" y="110">VCC</text>
<text x="251.1" y="110">1Q</text>
<text x="251.1" y="112.5">1Q</text>
<text x="224.5" y="117.6">1REXT/CEXT</text>
<text x="224.5" y="115.1">2REXT/CEXT</text>
<text x="251.1" y="117.6">2Q</text>
<text x="224.5" y="122.7">1CEXT</text>
<text x="224.5" y="125.2">2CEXT</text>
<text x="251.1" y="120.1">2Q</text>
<text x="224.5" y="130.3">1B</text>
<text x="224.5" y="137.9">1A</text>
<text x="224.5" y="132.8">2B</text>
<text x="224.5" y="140.5">2A</text>
<text x="224.5" y="148.1">2RD</text>
<text x="224.5" y="145.5">1RD</text>
<text x="224.5" y="153.2">GND</text>
</g>
</svg>
